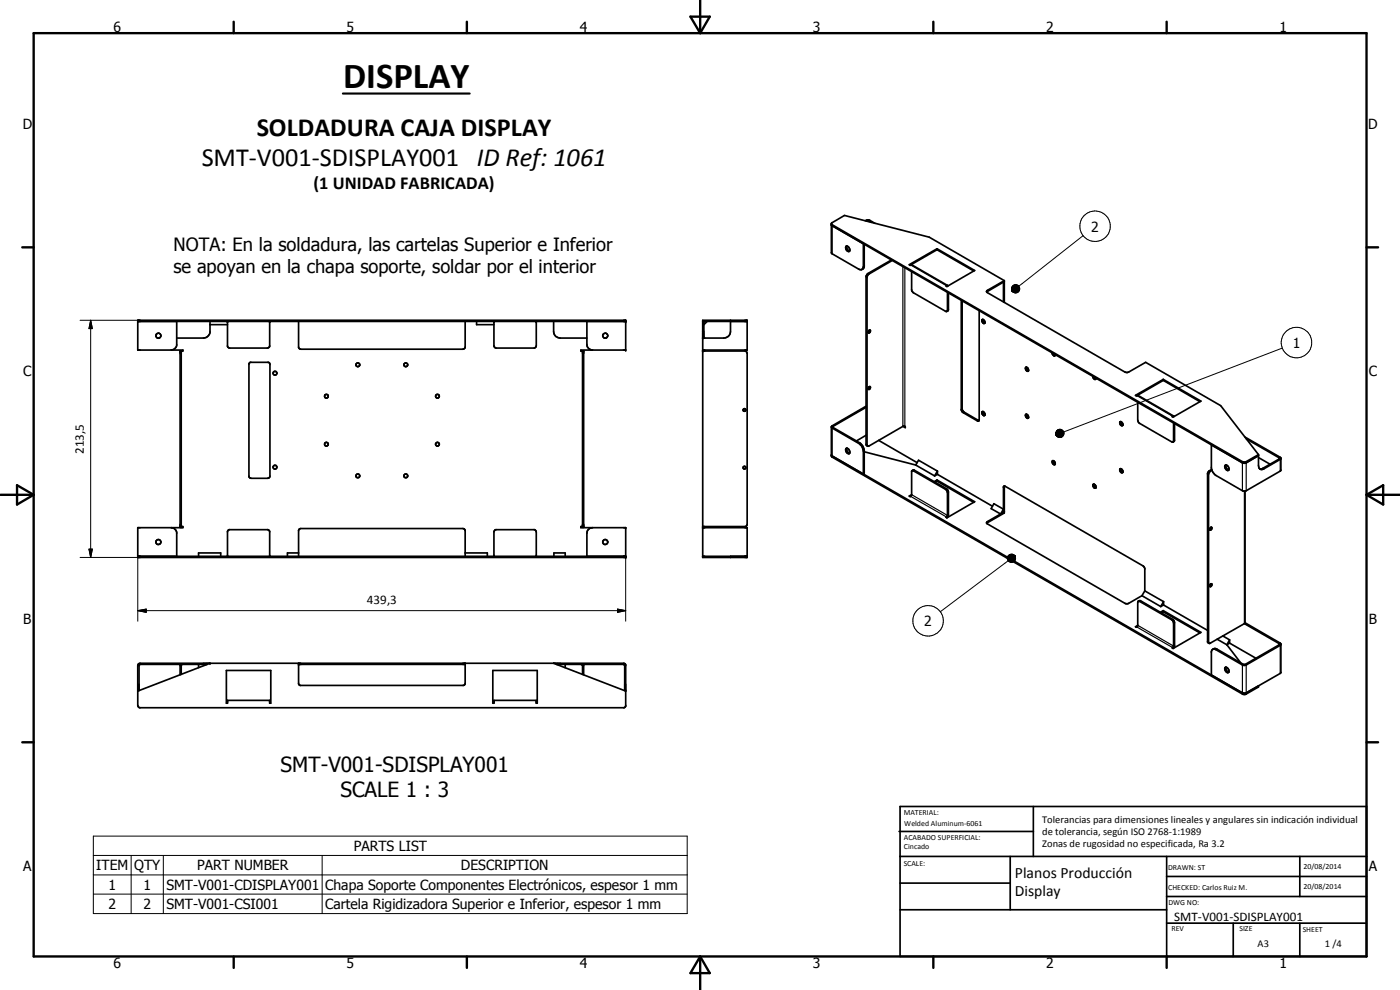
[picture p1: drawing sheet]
<svg xmlns="http://www.w3.org/2000/svg" width="420mm" height="297mm" viewBox="0 0 420 297" stroke-linecap="round" stroke-linejoin="round" font-family="sans-serif">
<g fill="none" stroke="#000" stroke-width=".51">
<path d="M249.5 67.1v8.8l8.2 4.8a.86 .86 0 0 0 1 .2 .86 .86 0 0 0 .4-1v-6.7M249.5 67.4l123.4 71.5h.9l3.9-2.2M249.5 67.1l3.9-2.5 25.5 6.6 22.5 13M249.5 67.1l.3 .3 123.1 71.1 .9 .1 3.9-2.2M253.9 74a.91 .91 0 0 1 1 .4 .91 .91 0 0 1-.2 1.1 1.16 1.16 0 0 1-.8-1.5zM254.2 73.8v1l.8 .5M259.4 73.3v6.7l-.3 .6-.5 .2M259.7 66.3l1.2-.3 1.7 1M260.1 66.3l.5-.1 1 .5M267.5 78l-7 4-.6 1v50.3l.5 .6M267.8 78.1l-7.2 4.2-.4 .9v50.3l.2 .4M273.3 79.5l.3-.1 10.8 6.3"/>
<path d="M281.2 74.6v.3M281.2 74.6l11.3 6.6-8.3 4.8-.3-.2 .5-.1M281.2 74.6l-8.3 4.8 .4 .1M281.2 74.9l-7.9 4.6M281.2 74.9l11.1 6.4M41.3 96.1h146.5v8.9h-13.5v.3h.9v52.7h-.9v.3h13.5v9h-146.5v-9h13.6v-.3h-.9v-52.7h.9v-.3h-13.6zM41.3 96.4h146.5M53 96.4v7.2a1.8 1.8 0 0 1-1.6 1.4M63 96.4v3.4a2.07 2.07 0 0 1-2 1.6h-8M63 97.4h5.3M68.3 96.4v7.5l.6 .5 11.7-.1 .3-.4v-7.5M89.6 96.4v7.9l.6 .5h48.7l.6-.4 .1-.3v-7.7"/>
<path d="M143 96.4v1h5.2M148.2 96.4v7.4l.3 .4 .4 .2 11.7-.1 .3-.5v-7.4M166.1 96.4v3a2 2 0 0 0 2 2h8M176.1 96.4v6.9a1.73 1.73 0 0 0 1.7 1.7M210.9 96.4h13.3M211.2 96.4v5M212.2 96.4l-1 1M219.2 96.1v3.3a2 2 0 0 1-2 2h-6.3M260.8 99.2l.1-.1a.39 .39 0 0 1 .3 .5 .39 .39 0 0 1-.6 .1zM260.9 99.1l-.3 .6M273.6 81.5v5.5l.4 .8 9.7 5.6h.5M284.3 87.7v5.4l-.1 .3"/>
<path d="M284.4 85.7l.2 .1M284.6 87.9v5l-.4 .5M288.5 90.1v32.9l.6 .8 4.3 2.6 .5-.5v-32.7M288.7 90.3v32.4l.5 .9 4.6 2.6M294.7 95.9a.63 .63 0 0 1 .8 .4 .63 .63 0 0 1-.3 .8l-.5-.6zM295 95.8v.5l.6 .6M296.1 87.6l5.3-3.1-.3 .2v5.9M301.4 84.2v6.5M301.4 84.2l-5.1 2.9-.2 .5 41.5 24h1.1l5.1-2.9 22.5 13 11.4 14.7M47.3 101.4h.5M47.8 101.4a.75 .75 0 0 0 .3-1.2 .75 .75 0 0 0-1.2 .2 .75 .75 0 0 0 .5 1.1M47.8 101.4l-.2 .1"/>
<path d="M54.4 105.3v52.7M74.9 108.9l.3-.2h5.3l.5 .6v33.5l-.2 .5-.5 .2h-5l-.6-.5v-33.8zM174.8 105.3v52.7M181.4 101.4h.5M181.9 101.4a.75 .75 0 0 0 .3-1.2 .75 .75 0 0 0-1.2 .2 .75 .75 0 0 0 .5 1.1M181.9 101.4l-.2 .1M210.9 105h13.3v-8.9h-13.3v71.2h13.3v-9h-13.3M210.9 105.3h12.7l.4 .2 .2 .5v51.5l-.5 .5h-12.8M211.2 105v.3M260.8 116.1l.3-.1 .1 .2-.3 .6-.3-.1zM260.9 116l-.3 .7M308 110.2a.66 .66 0 0 0-.1 .8 .66 .66 0 0 0 .7 .3"/>
<path d="M308 110.2l.5 .2 .1 .9M308 110.2l.3 .8 .4 .3M315.8 105.8v.4l.5 .6h.3l.1-.4M316.1 106.1l.6 .5M328 112.9l.1 .6 .4 .3 .4-.1 .1-.2M328.3 113.1l.6 .6M341.2 118.7h.4l10.7 6.2M349.1 113.8v.3M349.1 113.8l11.3 6.6-8.3 4.7-.3-.1 .5-.1M349.1 113.8l-8.3 4.8 .4 .1M349.1 114.1l-7.9 4.6M349.1 114.1l11 6.4"/>
<path d="M249.5 128.1v8.7l.3 .4 123.1 71h1.1l3.7-2.1v-.3M249.5 136.5l123.5 71.5 1-.1 10.3-6 .1-8.6M253.9 134.5a.95 .95 0 0 1 1 .6 .95 .95 0 0 1-.2 1 1.13 1.13 0 0 1-.8-1.6zM254.2 134.5v.9l.8 .6M259.4 135.6l15.4 3.9M259.9 122.2l-10 5.9 8.1 4.7 .9 .9 .5 1.3v7l-.3 .2v-6.8a3 3 0 0 0-1.4-2.4l-7.9-4.6-.3-.3M259.9 121.9l-10.1 5.9-.3 .3M259.9 130.6l-2.9 1.7M263.7 132.1l11.5 6.7M271 127.9h.6l.1 .4zM271 127.9l-10.2 5.9-.4 .1M274.8 139.5l.9-1.4 5.6 3.3"/>
<path d="M274.8 139.5l5.7 3.3M294.7 123.6a.63 .63 0 0 1 .8 .3 .63 .63 0 0 1-.3 .8l-.5-.5zM295 123.5v.5l.6 .5M308 124.3h-.1a.68 .68 0 0 0 0 .8 .68 .68 0 0 0 .7 .3M308 124.3a.92 .92 0 0 1 .6 1.1M308 124.3l.3 .8 .4 .2M315.8 138.3l.1-.1a.74 .74 0 0 1 .7 .5 .74 .74 0 0 1-.1 .7 .84 .84 0 0 1-.7-1.1zM316 138.2l.2 .7 .5 .4M336.1 126.6a.71 .71 0 0 1 .8 .3 .71 .71 0 0 1-.1 .9 .89 .89 0 0 1-.7-1.2zM336.3 126.5l.2 .7 .5 .4M341.4 120.7v5.4l.3 .7 10 5.8h.4M352.2 126.9l-.1 5.7"/>
<path d="M352.3 124.9l.1 .1M352.5 127.1v5l-.4 .5M363.5 133.5l.1 7.3M367.7 139.6a.91 .91 0 0 1 1 .5 .91 .91 0 0 1-.2 1.1l-.5-.3a.97 .97 0 0 1-.3-1.3zM367.9 139.5a1.22 1.22 0 0 0 .9 1.5M373.6 131.1l10.6 6.1 .2 .3M374 131.7l10 5.7-.1 .3-5 2.9h-.9M377.7 136.4v3.3a1.02 1.02 0 0 0 .5 1.1 1.02 1.02 0 0 0 1.2-.2l5-3.1M377.7 137.3l3.5 2M384.4 137.5l-.1 3.8-10.6 6.1M51.4 158.3a1.8 1.8 0 0 1 1.6 1.4v7.2M177.8 158.3a1.73 1.73 0 0 0-1.7 1.7v6.9"/>
<path d="M211.2 158v.3M273.6 148.4l-.7 .4 .3 .2 .4-.5v-7.1l.4-.2 9.9 5.7 .3 .3 .1 .6v6.8l-.4 .6 .3 .2M273.8 141.2l.6-.1 9.9 5.8 .3 .7v6.9l-.4 .9M281.2 144.4l-.5 .3M281.2 144l-.8 .5M281.2 144l11.3 6.5-8.3 4.9M281.2 144v.4M281.2 144.4l11.1 6.3M281.3 142.3l16.5 9.6M281.3 141.4l-.8 1.4M281.3 142.3l-.8 .5M281.3 141.4v.9"/>
<path d="M298.3 151.1l2.8 1.7-.8 1.4-2.8-1.6zM301.1 153.8v-7.7l.4-.3 41.6 24 .5 .8v6.7M301.1 153.8l.3-.2-5.1 2.9-.2 .5 41.7 24.1h.8l4.1-2.4M301.1 153.8l-.8 .4M301.4 145.8v8.1l-5.3 3.1M328.1 145.3a.77 .77 0 0 1 .7 .4 .77 .77 0 0 1 0 .8l-.4-.1-.2-.3zM328.3 145.3a.9 .9 0 0 0 .6 1M336.1 140.7a.63 .63 0 0 1 .8 .3 .63 .63 0 0 1-.3 .9l-.5-.6zM336.3 140.6l.2 .7 .5 .4M363.3 158.3l.3-.1 .1 .5-.5 .3-.2-.3zM363.4 158.2l-.4 .7M363.6 140.8l.1 .3"/>
<path d="M363.6 140.8l-.8 .5-.4 .7v50.7l.5 .3M363.7 141.1l1.2 1.6 8 4.5 .8 .2M363.7 141.1l-.7 .5-.3 .6v50.6l.2 .2M373.7 147.4v39.5M41.3 166.9h146.5M59.6 166.9v-1h6.6v1M68.3 166.9v-7.5l.4-.5 11.9 .1 .3 .4v7.5M89.6 166.9v-7.8l.6-.5h48.7l.4 .1 .3 .6v7.6M89.6 165.9h-3.3v1M139.6 165.9h6.7v1M148.2 166.9v-7.3l.5-.7 11.9 .1 .3 .6v7.3M166.2 166.9v-1h3.4v1"/>
<path d="M210.9 166.9h13.3M219.2 166.9v.4M342.7 178.7l5.6 3.3M343.6 177.3l-.9 1.4M343.6 177.3l5.6 3.2M363.3 175.3l.4-.1v.4l-.5 .4-.2-.3zM363.4 175.2l-.4 .6M41.6 199.2l.5-.2h145l.5 .2 .2 .3v12.3l-.5 .5h-145.4l-.6-.6v-12zM54.1 199.3l-.1 3.2M54.7 199.3l-.3 .3v2.8M59.6 199.3v1M62.2 199.3l-20.4 .1-.1 7.8"/>
<path d="M63 199l-21.7 8.3M89.6 199v6.2l.5 .5h49l.5-.7v-6M89.6 199.3h50M166.1 199l21.7 8.3M167 199.3l20.3 .1 .2 .3v7.5M169.6 199.3v1M174.4 199.3l.4 .4v2.7M175 199.3l.2 3.2M341.6 180.4l-.2 .4v6.9l-.4 .5-.2-.2 .6-.4M341.6 180.4l10.3 5.8 .3 .6v7.1l-.4 .5 .3 .2M341.6 180.4l.7-.1 10 5.9 .2 .6v6.9l-.4 .9M349.1 183.6l-.6 .3"/>
<path d="M349.1 183.2l-.8 .5M349.1 183.2l11.3 6.5-8.3 4.9M349.1 183.2v.4M349.1 183.6l11 6.3M349.2 181.5l13.2 7.6M349.2 180.5l-.9 1.5M349.2 181.5l-.9 .5M349.2 180.5v1M365.3 191.8l2.9 1.7M367 190.8l2 1.2M368.2 193.5l4.2 5.4M369 193l7.9 4.5"/>
<path d="M369 192l-.8 1.5M369 193l-.8 .5M369 192v1M373.5 187.1l10.4 6 .1 .3-10.4 6-.4-.1-8.2-4.7-1.1 .2M373.5 187.1l-10.6 5.9M373.7 186.9l10.5 6.1 .2 .3M373.7 186.9l-.2 .2M384.4 193.3l-.2 .3-10.5 6-.8-.1-8-4.6a.86 .86 0 0 0-1.4 .6v7M67.9 201.2h13.4v9.8h-.4v-.9h-12.6v.9h-.4zM147.9 201.2h13.3v9.8h-.3v-.9h-12.7v.9h-.3zM367.7 200.3a.88 .88 0 0 1 1 .5 .88 .88 0 0 1-.2 1l-.5-.2a1.06 1.06 0 0 1-.3-1.3zM367.9 200.2a1.27 1.27 0 0 0 .9 1.5"/>
<path d="M269.8 249.5h40.3M270.1 242h140v45h-140zM270.1 257h140M303.2 257v16M310.1 242v15M350.1 257v30M390.1 257v12M270.1 265h33.1M270.1 273h80M350.1 277h60M350.1 269h60M350.1 263h60"/>
<path d="M370.1 277v10M390.1 277v10"/>
<circle cx="82.5" cy="112" r=".58"/>
<circle cx="97.9" cy="118.9" r=".58"/>
<circle cx="107.4" cy="109.4" r=".57"/>
<circle cx="121.8" cy="109.4" r=".57"/>
<circle cx="131.3" cy="118.9" r=".57"/>
<circle cx="98" cy="133.3" r=".57"/>
<circle cx="131.3" cy="133.3" r=".56"/>
<circle cx="223.4" cy="123" r=".41"/>
<circle cx="82.5" cy="140.2" r=".57"/>
<circle cx="107.4" cy="142.8" r=".58"/>
<circle cx="121.8" cy="142.8" r=".58"/>
<circle cx="223.4" cy="140.3" r=".42"/>
<circle cx="47.5" cy="162.6" r=".75"/>
<circle cx="181.6" cy="162.6" r=".74"/>
</g>
<g fill="#000">
<circle cx="68.3" cy="96.4" r=".25"/>
<circle cx="80.9" cy="96.4" r=".25"/>
<circle cx="148.2" cy="96.4" r=".25"/>
<circle cx="160.9" cy="96.4" r=".25"/>
<circle cx="187.8" cy="96.4" r=".25"/>
<circle cx="187.8" cy="96.1" r=".25"/>
<circle cx="54.4" cy="105.3" r=".25"/>
<circle cx="187.8" cy="105" r=".25"/>
<circle cx="210.9" cy="105.3" r=".25"/>
<circle cx="210.9" cy="101.4" r=".25"/>
<circle cx="210.9" cy="105" r=".25"/>
<circle cx="54" cy="158" r=".25"/>
<circle cx="54.4" cy="158" r=".25"/>
<circle cx="174.8" cy="158" r=".25"/>
<circle cx="175.2" cy="158" r=".25"/>
<circle cx="187.8" cy="158.3" r=".25"/>
<circle cx="210.9" cy="158" r=".25"/>
<circle cx="210.9" cy="158.3" r=".25"/>
<circle cx="187.8" cy="167.3" r=".25"/>
<circle cx="187.8" cy="166.9" r=".25"/>
<circle cx="210.9" cy="166.9" r=".25"/>
<circle cx="63" cy="199" r=".25"/>
<circle cx="89.6" cy="199.3" r=".25"/>
<circle cx="89.6" cy="199" r=".25"/>
</g>
<g fill="none" stroke="#000" stroke-width=".35">
<path d="M249.8 67.4v8.8M259.4 79.8l-.3 .1M260.2 66.3v.1M260.8 66.3v.2M273.3 79.5l10.7 6.4M259.9 83l.3 .2M260.5 82l.3 .2M271 80v47.9M271.6 80.3v47.6M284.6 92.9l-.3 .2M296.3 87.1v.4M341.2 118.7l10.7 6.4"/>
<path d="M249.8 127.8l.2 .1v.4l-.2 .1v8.8M258 132.8l-.3 .2M259.4 135.3l-.3 .1M259.9 133.3l.3 .2M288.7 122.7l-.2 .2M289.3 123.7l-.2 .1M293.6 126.1l-.3 .2M352.5 132.1l-.3 .1M372.9 138.5v8.7M374 138.5v8.7M383.9 137.4v.3M384.2 137.8v3.6"/>
<path d="M273.3 148.9l10.7 6.2v.2M273.6 148.4l10.7 6.2 .3-.1M274.4 141.1l-.3 .2M284 146.6l-.3 .2M284.6 147.6l-.3 .2M296.3 156.5v.3M301.4 146.1l-.3 .1M362.4 142.2l.3 .2M363 141.2l.3 .2M373.5 147.4v39.7M379.1 140.5l.3 .1M341.2 188.1l10.7 6.4"/>
<path d="M341.4 187.6l10.8 6.2 .3-.1M342.3 180.3l-.3 .2M351.9 185.8l-.2 .2M352.5 186.8l-.3 .2M362.4 192.5l.3 .2M365.2 194.8l-.3 .1M373.2 199.3l-.3 .2v8.7M373.7 199.3l.3 .2v8.7M384.2 193l-.3 .1v.4l.3 .1v8.5"/>
</g>
<g fill="none" stroke="#000" stroke-width=".71">
<path d="M10.1 9.9h400v277.1h-400zM70.1 6.5v3.4M140.1 6.5v3.4M207.2 5h5.8l-2.9 4.9zM210.1 0v9.9M280.1 6.5v3.4M350.1 6.5v3.4M6.7 74.2h3.4M410.1 74.2h3.5M.1 148.5h10M5.1 145.6l5 2.9-5 2.9zM410.1 148.5h10"/>
<path d="M410.1 148.5l5-2.9v5.8zM6.7 222.7h3.4M410.1 222.7h3.5M70.1 287v3.4M140.1 287v3.4M210.1 287v10M210.1 287l2.9 5h-5.8zM280.1 287v3.4M350.1 287v3.4"/>
</g>
<g fill="none" stroke="#000" stroke-width=".3">
<path d="M325.1 70.7l-19.3 15.2M24 96.1h18.1M27.2 96.1l.5 2.5h-1zM27.2 96.1v71.2M303.6 86.7l.2 .7zM303.6 86.4l.2 1zM303.6 86.9l.2 .5zM303.7 86.1l.1 1.3zM303.7 87.2l.1 .2zM303.8 87.4l.4 .4zM303.8 87.4l.7 .4zM303.8 87.4l.9 .5z"/>
<path d="M303.8 87.4l1.2 .5zM303.8 87.4l1.5 .4-.3 .1zM303.8 87.4l1.7 .3-.2 .1zM303.8 87.4l1.9 .1-.2 .2zM303.8 87.4l2.1-.2-.2 .3zM303.8 87.4l2.2-.4-.1 .2zM303.8 87.4l2.3-.7-.1 .3zM303.8 87.4l2.2-.9 .1 .2zM303.8 87.4l2.2-1.2v.3zM303.8 87.4l2-1.4 .2 .2zM303.8 87.4l1.9-1.6 .1 .2zM303.8 85.9l.2-.2-.2 1.7z"/>
<path d="M303.8 85.9v1.5zM303.8 87.4h2.1M304 85.7l.2-.1-.4 1.8zM304.2 85.6l.2-.1-.6 1.9zM304.4 85.5l.3-.1-.9 2zM304.7 85.4h.3l-1.2 2zM305 85.4l.3 .1-1.5 1.9zM305.3 85.5l.2 .1-1.7 1.8zM305.5 85.6l.2 .2-1.9 1.6zM384.8 104.4l-65.5 25.2M316.9 130v.5zM316.9 130.2v.3z"/>
<path d="M316.9 129.7v.8zM316.9 130.5l.3 .4zM316.9 130.5l.5 .6zM316.9 130.5l.8 .7zM316.9 130.5l1.1 .8zM316.9 130.5l1.3 .8zM316.9 130.5l1.6 .7-.3 .1zM316.9 130.5l1.8 .6-.2 .1zM316.9 130.5l2 .4-.2 .2zM316.9 130.5l2.2 .2-.2 .2zM316.9 130.5h2.3l-.1 .2zM316.9 130.5l2.4-.2-.1 .2z"/>
<path d="M316.9 130.5l2.5-.5-.1 .3zM316.9 130.5l2.4-.8 .1 .3zM316.9 130.5l2.3-1 .1 .2zM316.9 130.5l2.2-1.3 .1 .3zM316.9 130.5l1.9-1.4 .3 .1zM316.9 130.5l1.7-1.6 .2 .2zM316.9 130.6h2.3M316.9 130.4h2.4M317 129.5l-.1 1zM317.1 129.2l.3-.2-.5 1.5zM317.1 129.2l-.2 1.3zM317.4 129l.2-.1-.7 1.6z"/>
<path d="M317.6 128.9l.2-.1-.9 1.7zM317.8 128.8h.3l-1.2 1.7zM318.1 128.8h.3l-1.5 1.7zM318.4 128.8l.2 .1-1.7 1.6zM24 167.3h18.1M26.7 164.8h1l-.5 2.5zM41.3 166.9v19.5M187.8 166.9v19.5M302.3 167.4l2.2-.6-2.2 .8zM302.3 167.6l2.2-.8-2.1 1.1zM302.4 167.1l2.1-.3-2.2 .6zM302.4 167.9l2.1-1.1-2 1.3z"/>
<path d="M302.5 166.9l.2-.2 1.8 .1zM302.5 166.9l2-.1-2.1 .3zM302.5 168.1l2-1.3-1.9 1.6zM302.5 166.8h2M302.5 168.3l-20.3 15.3M302.6 168.4l1.9-1.6-1.7 1.7zM302.8 166.5l.3-.1 1.4 .4zM302.8 166.5l1.7 .3-1.8-.1zM303.1 166.4l1.4 .4zM303.3 166.3l1.2 .5zM303.6 166.3l.9 .5zM303.9 166.3l.6 .5z"/>
<path d="M304.1 166.4l.4 .4zM304.5 166.8l-1.4 1.9-.3-.2zM304.5 166.8l-1.2 1.9h-.2zM304.5 166.8l-.9 1.9h-.3zM304.5 166.8l-.6 1.9h-.3zM304.5 166.8l-.4 1.8-.2 .1zM304.5 166.8l-.1 1.6-.3 .2zM304.5 166.8v1.5l-.1 .1zM304.5 166.8v1.5zM304.5 166.8l.2 1.2zM304.5 166.8l.2 1zM304.5 166.8l.3 .7z"/>
<path d="M304.5 166.8l.2 .5zM304.5 166.8l.2 .2zM41.3 183.2l2.6-.4v.9zM41.3 183.2h146.5M185.3 182.8l2.5 .4-2.5 .5zM28 250.9h178.2v23.2h-178.2zM28 256.7h178.2M39.4 256.7v17.4M49 256.7v17.4M96.7 256.7v17.4M28 262.5h178.2M28 268.3h178.2"/>
<circle cx="328.7" cy="67.9" r="4.6"/>
<circle cx="389.1" cy="102.8" r="4.6"/>
<circle cx="278.5" cy="186.3" r="4.6"/>
</g>
<g fill="#000">
<path d="M27.2 96.1l.5 2.5h-1zM303.8 87.4l.4 .4zM303.8 87.4l.7 .4zM303.8 87.4l.9 .5zM303.8 87.4l1.2 .5zM303.8 87.4l1.5 .4-.3 .1zM303.8 87.4l1.7 .3-.2 .1zM303.8 87.4l1.9 .1-.2 .2zM303.8 87.4l2.3-.7-.1 .3zM303.8 87.4l2.2-.9 .1 .2zM303.8 87.4l2.2-1.2v.3zM303.8 87.4l2-1.4 .2 .2z"/>
<path d="M303.8 87.4l1.9-1.6 .1 .2zM305.5 85.6l.2 .2-1.9 1.6zM305.3 85.5l.2 .1-1.7 1.8zM305 85.4l.3 .1-1.5 1.9zM304.7 85.4h.3l-1.2 2zM304.4 85.5l.3-.1-.9 2zM304.2 85.6l.2-.1-.6 1.9zM304 85.7l.2-.1-.4 1.8zM303.8 85.9l.2-.2-.2 1.7zM303.8 85.9v1.5zM303.7 86.1l.1 1.3zM303.6 86.4l.2 1z"/>
<path d="M303.6 86.7l.2 .7zM303.6 86.9l.2 .5zM303.7 87.2l.1 .2zM316.9 130.5l.3 .4zM316.9 130.5l.5 .6zM316.9 130.5l.8 .7zM316.9 130.5l1.1 .8zM316.9 130.5l1.3 .8zM316.9 130.5l1.6 .7-.3 .1zM316.9 130.5l1.8 .6-.2 .1zM316.9 130.5l2 .4-.2 .2zM316.9 130.5l2.2 .2-.2 .2z"/>
<path d="M316.9 130.5l2.5-.5-.1 .3zM316.9 130.5l2.4-.8 .1 .3zM316.9 130.5l2.3-1 .1 .2zM316.9 130.5l2.2-1.3 .1 .3zM316.9 130.5l1.9-1.4 .3 .1zM316.9 130.5l1.7-1.6 .2 .2zM318.4 128.8l.2 .1-1.7 1.6zM318.1 128.8h.3l-1.5 1.7zM317.8 128.8h.3l-1.2 1.7zM317.6 128.9l.2-.1-.9 1.7zM317.4 129l.2-.1-.7 1.6zM317.1 129.2l.3-.2-.5 1.5z"/>
<path d="M317.1 129.2l-.2 1.3zM317 129.5l-.1 1zM316.9 129.7v.8zM316.9 130v.5zM316.9 130.2v.3zM26.7 164.8h1l-.5 2.5zM304.1 166.4l.4 .4zM303.9 166.3l.6 .5zM303.6 166.3l.9 .5zM303.3 166.3l1.2 .5zM303.1 166.4l1.4 .4zM302.8 166.5l.3-.1 1.4 .4z"/>
<path d="M302.8 166.5l1.7 .3-1.8-.1zM302.4 167.1l2.1-.3-2.2 .6zM302.3 167.4l2.2-.6-2.2 .8zM302.3 167.6l2.2-.8-2.1 1.1zM302.4 167.9l2.1-1.1-2 1.3zM302.5 168.1l2-1.3-1.9 1.6zM302.6 168.4l1.9-1.6-1.7 1.7zM304.5 166.8l-1.4 1.9-.3-.2zM304.5 166.8l-1.2 1.9h-.2zM304.5 166.8l-.9 1.9h-.3zM304.5 166.8l-.6 1.9h-.3zM304.5 166.8l-.4 1.8-.2 .1z"/>
<path d="M304.5 166.8l-.1 1.6-.3 .2zM304.5 166.8v1.5l-.1 .1zM304.5 166.8v1.5zM304.5 166.8l.2 1.2zM304.5 166.8l.2 1zM304.5 166.8l.3 .7zM304.5 166.8l.2 .5zM304.5 166.8l.2 .2zM41.3 183.2l2.6-.4v.9zM185.3 182.8l2.5 .4-2.5 .5z"/>
</g>
<path d="M302.4 166.9h2.1" fill="none" stroke="#000" stroke-width=".38"/>
<path d="M303.8 87.2h2.2" fill="none" stroke="#000" stroke-width=".42"/>
<path d="M102.9 28.1h38.1" fill="none" stroke="#000" stroke-width=".63"/>
<text font-size="11" x="102.9" y="26.5">DISPLAY</text>
<g font-size="7.9">
<text x="77" y="40.8">SOLDADURA CAJA DISPLAY</text>
<text x="60.5" y="49.7">SMT-V001-SDISPLAY001 ID Ref: 1061</text>
</g>
<g font-size="6.3">
<text x="84.2" y="231.5">SMT-V001-SDISPLAY001</text>
<text x="102.1" y="239.1">SCALE 1 : 3</text>
</g>
<g font-size="5.5">
<text x="94.1" y="56.8">(1 UNIDAD FABRICADA)</text>
<text x="52.1" y="75.4">NOTA: En la soldadura, las cartelas Superior e Inferior</text>
<text x="52.1" y="82">se apoyan en la chapa soporte, soldar por el interior</text>
</g>
<g font-size="4.7">
<text x="304.6" y="263.5">Planos Producción</text>
<text x="304.6" y="268.9">Display</text>
</g>
<g font-size="4.2">
<text x="34" y="9.6">6</text>
<text x="104" y="9.6">5</text>
<text x="174" y="9.6">4</text>
<text x="244" y="9.6">3</text>
<text x="314" y="9.6">2</text>
<text x="384" y="9.6">1</text>
<text x="6.8" y="38.7">D</text>
<text x="410.6" y="38.7">D</text>
<text x="327.5" y="69.5">2</text>
<text x="388" y="104.4">1</text>
<text x="7" y="112.9">C</text>
<text x="410.8" y="112.9">C</text>
<text x="7" y="187.1">B</text>
<text x="277.4" y="187.8">2</text>
<text x="410.8" y="187.1">B</text>
<text x="106.2" y="255.3">PARTS LIST</text>
<text x="7" y="261.4">A</text>
<text x="28.9" y="261.1">ITEM</text>
<text x="40.3" y="261.2">QTY</text>
<text x="59.2" y="261.1">PART NUMBER</text>
<text x="138.3" y="261.2">DESCRIPTION</text>
<text x="410.8" y="261.4">A</text>
<text x="32.6" y="266.9">1</text>
<text x="43.1" y="266.9">1</text>
<text x="49.9" y="267">SMT-V001-CDISPLAY001</text>
<text x="97.6" y="267.1">Chapa Soporte Componentes Electrónicos, espesor 1 mm</text>
<text x="32.6" y="272.8">2</text>
<text x="43.1" y="272.8">2</text>
<text x="49.9" y="272.8">SMT-V001-CSI001</text>
<text x="97.6" y="272.8">Cartela Rigidizadora Superior e Inferior, espesor 1 mm</text>
<text x="34" y="290.4">6</text>
<text x="104" y="290.4">5</text>
<text x="174" y="290.4">4</text>
<text x="244" y="290.4">3</text>
<text x="314" y="290.4">2</text>
<text x="384" y="290.4">1</text>
</g>
<g font-size="3.9">
<text x="25.2" y="136.2" transform="rotate(-90 25.2 136.2)">213,5</text>
<text x="110.1" y="181.1">439,3</text>
<text x="352.4" y="276.3">SMT-V001-SDISPLAY001</text>
</g>
<g font-size="3.1">
<text x="312.7" y="246.8">Tolerancias para dimensiones lineales y angulares sin indicación individual</text>
<text x="312.7" y="250.4">de tolerancia, según ISO 2768-1:1989</text>
<text x="312.7" y="254">Zonas de rugosidad no especificada, Ra 3.2</text>
<text x="377.4" y="284.1">A3</text>
<text x="397.6" y="284.2">1 /4</text>
</g>
<g font-size="2.4">
<text x="271.2" y="244.4">MATERIAL:</text>
<text x="271.3" y="252">ACABADO SUPERFICIAL:</text>
<text x="271.4" y="247.9">Welded Aluminum-6061</text>
<text x="271.3" y="254.6">Cincado</text>
<text x="271.2" y="259.7">SCALE:</text>
<text x="350.6" y="260.9">DRAWN: ST</text>
<text x="391.2" y="260.6">20/08/2014</text>
<text x="350.6" y="267">CHECKED: Carlos Ruiz M.</text>
<text x="391.2" y="266.7">20/08/2014</text>
<text x="350.6" y="271.4">DWG NO:</text>
<text x="351.6" y="279.3">REV</text>
<text x="372" y="279.4">SIZE</text>
<text x="391" y="279.6">SHEET</text>
</g>
</svg>
